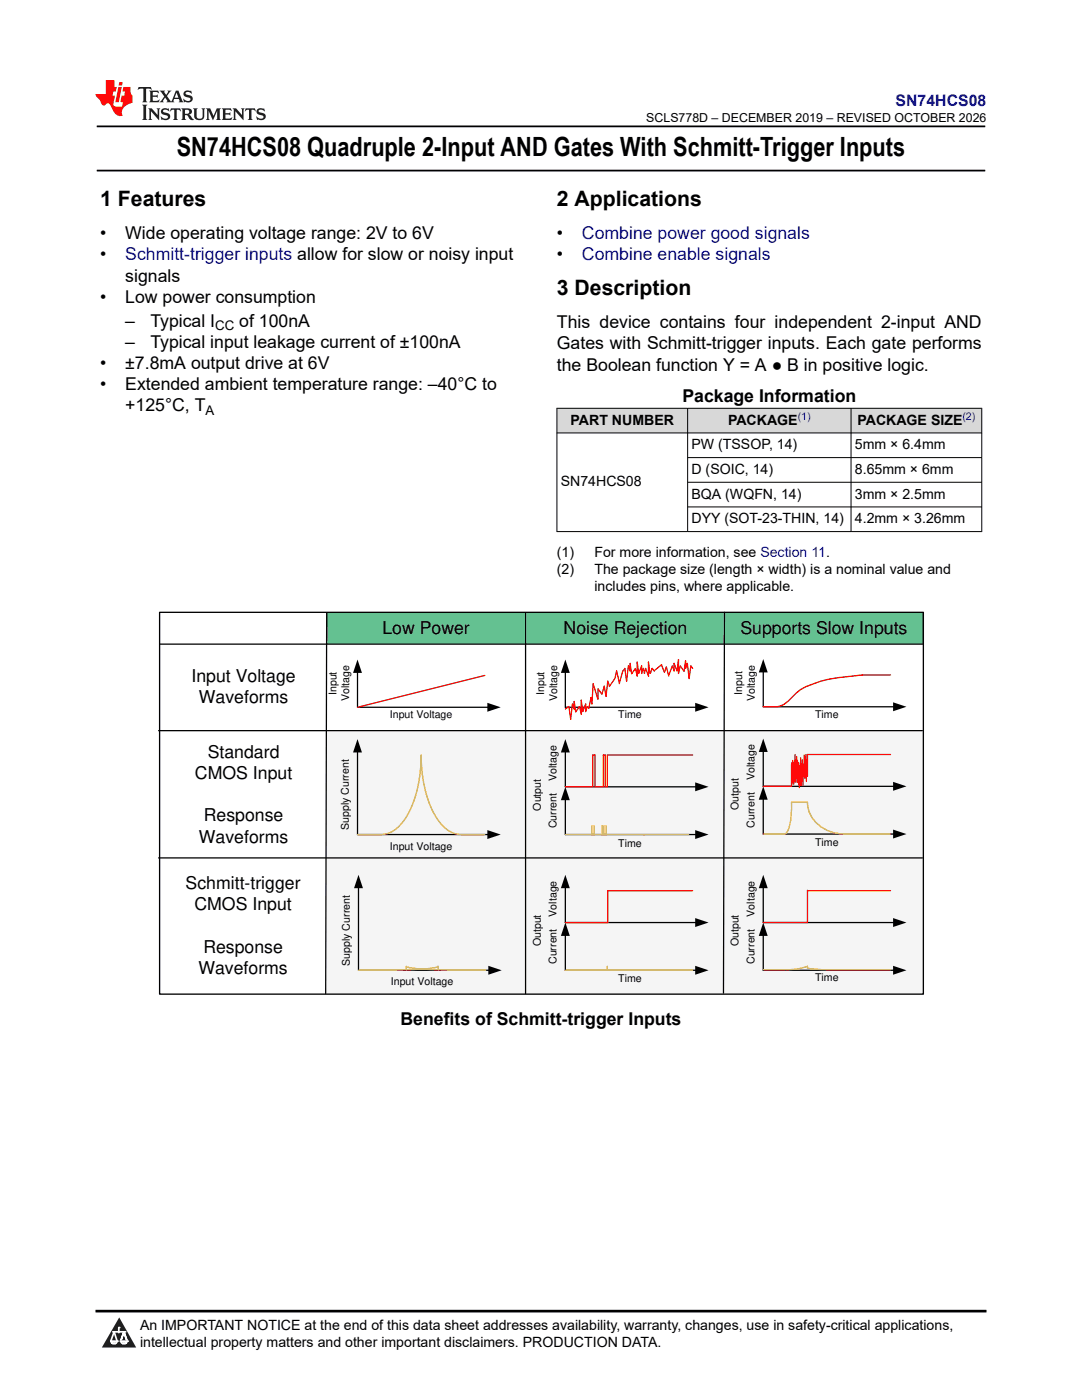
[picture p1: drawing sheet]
<svg xmlns="http://www.w3.org/2000/svg" width="216mm" height="279mm" viewBox="0 0 216 279" stroke-linecap="round" stroke-linejoin="round" font-family="sans-serif">
<path d="M19.3 25.2h177.3M19.3 34h177.3" fill="none" stroke="#000" stroke-width=".35"/>
<g fill="#d8d8d8">
<path d="M111.2 81.5h25.9v4.8h-25.9z" fill-rule="evenodd"/>
<path d="M137.3 81.5h32.5v4.8h-32.5z" fill-rule="evenodd"/>
<path d="M169.9 81.5h25.9v4.8h-25.9z" fill-rule="evenodd"/>
</g>
<path d="M111.1 81.5h84.9M111.1 86.4h84.9M111.1 81.4v24.8M137.2 81.4v24.8M137.2 91.3h58.8M137.2 96.2h58.8M169.8 81.4v24.8M195.9 81.4v24.8M111.1 106.1h84.9M137.2 101.2h58.8" fill="none" stroke="#000" stroke-width=".2"/>
<path d="M65.2 122.2h119v6.4h-119z" fill-rule="evenodd" fill="#64c191"/>
<path d="M65.2 145.8h119v52.8h-119z" fill-rule="evenodd" fill="#f5f5f5"/>
<path d="M31.8 122.2h152.4v76.2h-152.4z" fill="none" stroke="#000" stroke-width=".26"/>
<g fill="none" stroke="#000" stroke-width=".25">
<path d="M31.8 128.6h152.4M65.2 122.3l-.2 76M71.3 134.1v7.1h26.2M104.9 122.3v76M112.8 134.1v7.1h26.1M144.6 122.2l-.2 76M152.3 134v7.1h26.1M31.6 145.8h152.4M71.3 149.9v16.7h26.2M112.8 159.5v7.1h26.1M112.8 149.9v7.1h26.1M152.3 159.4v7.1h26.1"/>
<path d="M152.3 149.8v7.1h26.1M31.6 171.2h152.4M71.5 177v16.6h26.2M112.8 177v7.1h26.1M152.3 177v7.1h26.1M112.8 186.6v7h26.1M152.3 186.6v7h26.1"/>
</g>
<g fill="#000">
<path d="M71.3 131.6l.9 2.7h-1.8zM112.8 131.6l.9 2.7h-1.8zM152.3 131.5l.9 2.7h-1.8zM71.3 147.5l.9 2.7h-1.8zM97.2 140.3l2.7 .9-2.7 .8zM112.8 147.5l.9 2.7h-1.8zM112.8 157l.9 2.7h-1.8zM138.7 140.3l2.7 .9-2.7 .8zM138.7 156.1l2.7 .9-2.7 .9zM152.3 147.4l.9 2.7h-1.8zM152.3 156.9l.9 2.7h-1.8zM178.2 140.2l2.7 .9-2.7 .8z"/>
<path d="M178.2 156l2.7 .9-2.7 .9zM71.5 174.6l.9 2.7h-1.8zM97.2 165.7l2.7 .9-2.7 .8zM112.8 174.6l.9 2.7h-1.8zM138.7 165.7l2.7 .9-2.7 .8zM152.3 174.6l.9 2.7h-1.8zM178.2 165.6l2.7 .9-2.7 .8zM97.4 192.8l2.7 .8-2.7 .9zM112.8 184.1l.9 2.7h-1.8zM138.7 192.8l2.7 .8-2.7 .9zM138.7 183.2l2.7 .9-2.7 .9zM152.3 184.1l.9 2.7h-1.8z"/>
<path d="M178.2 192.8l2.7 .8-2.7 .9zM178.2 183.2l2.7 .9-2.7 .9z"/>
</g>
<path d="M71.3 166.6h4.8a6.2 6.2 0 0 0 5-3.5 24.2 24.2 0 0 0 2.9-12.4 23.1 23.1 0 0 0 3.7 13.4 5.7 5.7 0 0 0 4.3 2.5h4.7M157.9 160.1h3.2a6.8 6.8 0 0 0 6.3 6.3l1.1 .1M81.1 193.6v-.8l.1 .2a53.7 53.7 0 0 0 11 .6h4.7M87.4 193.6v-.8l-.1 .2a53.7 53.7 0 0 1-11 .6h-4.8M112.8 193.6h25.4M121.2 192.8v.8" fill="none" stroke="#ffc000" stroke-width=".26"/>
<g fill="none" stroke="#f00" stroke-width=".25">
<path d="M96.7 134.8l-25.4 6.4M119.3 139.6l-.9-3.2-.3 4.1-.2-1.3-.4 2.2-.3-.4M119.3 137.5v2M119.4 137.5l.6 1M121.6 136.9l-.3-1-.4 3.1-.3-2.1-.5 1.7M122.6 135.5l-1 1.5M122.7 135.4l.3-1.5 .6 2.5M124.3 133.9l-.7 2.5M125.4 132.9l-.4 3-.3-2.5-.4 .5M125.5 132.9l.2 1v-1.5l.3 2.1M126.7 133.5l-.6 .9M126.8 133.4l.3 1.5v-2.8l.3 2.3 .6-1.5v1.5l.3-1"/>
<path d="M128.4 133.4l.2 1M128.8 133.4l.6 1.5M128.9 133.4l-.3 1M129.7 134.4l-.3-2.3v2.8M130.1 133.4l-.3 1M130.1 133.4l.4 .5M132 132.6l.6 1.6M132 132.6l-1.4 1.2M132.9 133.1l-.3 1M133 133.1l.4 1.8M134.2 132.9l-.7 1.7M135.7 132.9l-.3 1.5v-2.8l-.3 2.3-.6-1.5v1.5l-.3-1"/>
<path d="M135.8 133l.6 .9M137.1 132.4l-.3 1v-1.5l-.3 2.1M137.2 132.4l.3 3 .4-2.5 .3 .5M172.1 134.7h5.6M114.2 140.5l-.3 3-.4-2.5-.7 .5M114.3 140.5l.3 1v-1.5l.3 2.1M115.6 141.1l-.7 .9M115.6 141l.4 1.5v-2.8l.3 2.3 .6-1.5v1.5l.3-1M118.7 150.7h-.4v6.3h-5.5M118.7 150.7v6.3M118.8 157h1.6v-6.3h.3v6.3M121.2 150.7v6.3h-.4"/>
<path d="M121.3 150.7h16.9M152.3 141.1h2.5M157.9 152.6v4.3h-5.6M158 152.2v4.3M158.2 151.8v4.3M158.4 152.2v4.3M158.6 151.7v4.4M158.6 150.6v4.3M158.8 151.8v4.3M159 151v4.3M159.1 151.8v4.3M159.4 152.2v4.3"/>
<path d="M159.5 152.8v4.4M159.7 152.4v4.4M159.8 151.2v4.4M159.9 152.4v4.4M160.1 151.6v4.4M160.2 152.4v4.4M160.5 150.7v4.4M160.6 151v4.4M160.8 150.6v4.3M160.9 151.6v4.3M177.7 150.6h-16.6v4.3M138.2 177.8h-16.9v6.3h-8.5"/>
<path d="M161.1 177.7v6.4h-8.8M161.1 177.8h16.6"/>
</g>
<path d="M112.8 166.6h24.6M118.1 164.8v1.8M118.5 164.8v1.8M120.2 164.8v1.8M120.5 164.8v1.8M120.9 164.8v1.8M157.9 160.1v2.2l-.2 1.9a2.87 2.87 0 0 1-1.2 2.3h-4.2M168.5 166.5h9.2M152.3 193.5h4.2M156.5 193.5l2.5-.1 2.1-.6v.4l3.9 .3M165 193.5h12.7" fill="none" stroke="#ffc000" stroke-width=".25"/>
<path d="M172.1 134.7h-.1a34 34 0 0 0-10.9 2.3 11.6 11.6 0 0 0-4 3.1 3.6 3.6 0 0 1-2.3 1" fill="none" stroke="#f00" stroke-width=".26"/>
<path d="M0 0h215.9v23.8h-215.9z" fill-rule="evenodd" fill="#fff"/>
<path d="M27.7 17.4l-.2 .6 .5-.3h.6v.2v2.1l-.2 .4h1l-.2-.4v-2.1v-.2h.5l.5 .3-.1-.6zM29.8 18.1l.2 .4v1.5l-.2 .4h1.9l.1-.6a1.08 1.08 0 0 1-1.3 .2v-.7h.6l.4 .2v-.6l-.4 .2h-.6v-.6l.2-.1a1 1 0 0 1 1 .2l-.1-.5zM31.8 18.1l1 1.1-1 1.2h.9l-.2-.2 .4-.7 .5 .7-.2 .2h1.6l-.2-.2 .1-.4h1l.1 .4-.1 .2h.9l-.2-.3-.8-2h-.5l-1 2.2-.8-1.1 .9-1.1h-.8l.2 .2-.5 .7-.3-.7 .1-.2zM35.2 18.5l.4 1h-.8zM36.8 18.2a.65 .65 0 0 0-.2 .8 .65 .65 0 0 0 .6 .4l.7 .2 .1 .2a.79 .79 0 0 1-.7 .4 .79 .79 0 0 1-.7-.5l.1 .7 .2-.1a.93 .93 0 0 0 1.1 .1 .93 .93 0 0 0 .4-1 1.46 1.46 0 0 0-1.2-.6l-.1-.3a1.09 1.09 0 0 1 1.2 .2l-.2-.6-.1 .1-.6-.2zM28.4 20.9l.2 .4v2.3l-.2 .3h1l-.2-.3v-2.3l.2-.4zM29.6 21.6l.2 .4v1.6l-.2 .3h.8l-.3-.3v-1.4l1.7 1.8v-2l.2-.4h-.8l.2 .2 .1 1.1-1.2-1.3zM32.3 21.8a.65 .65 0 0 0-.2 .7 .65 .65 0 0 0 .7 .4l.6 .2 .1 .2a.79 .79 0 0 1-.7 .4 .79 .79 0 0 1-.7-.5l.1 .7 .2-.1a.93 .93 0 0 0 1.1 .1 .93 .93 0 0 0 .4-.9 1.46 1.46 0 0 0-1.2-.6l-.1-.4a1.09 1.09 0 0 1 1.2 .2l-.2-.6-.1 .1-.6-.1zM34.1 21.6l-.1 .7a.63 .63 0 0 1 .7-.4l.1 1.7-.3 .3h1l-.2-.3v-1.7a.66 .66 0 0 1 .8 .4l-.1-.7zM36.2 21.6l.2 .4v1.6l-.2 .3h.9l-.2-.2v-.7h.5l.1 .2a.79 .79 0 0 0 1.2 .6l-1-.9a.61 .61 0 0 0 .6-.6 .61 .61 0 0 0-.5-.6zM36.9 21.9h.2a.47 .47 0 0 1 .5 .1 .47 .47 0 0 1 .1 .5l-.2 .2h-.6zM38.5 21.6l.2 .2a2.27 2.27 0 0 0 .4 2 1.04 1.04 0 0 0 1.7-.7v-1.3l.2-.2h-.8l.2 .4v1.1a.6 .6 0 0 1-.6 .6 .6 .6 0 0 1-.6-.6v-1.1l.3-.4zM41.1 21.6l.2 .4v1.6l-.2 .3h.7l-.2-.3v-1.5l.9 1.9 .8-1.9v1.5l-.2 .3h1l-.3-.3v-1.6l.3-.4h-.8l-.7 1.5-.7-1.5zM44.3 21.6l.2 .4v1.6l-.2 .3h1.9l.1-.5a1.09 1.09 0 0 1-1.3 .1v-.6h.6l.4 .1v-.6l-.4 .2h-.6v-.6l.2-.1a1.01 1.01 0 0 1 1 .3l-.1-.6zM46.4 21.6l.3 .4v1.6l-.3 .3h.8l-.2-.3v-1.4l1.6 1.8v-2l.2-.4h-.7l.2 .2v1.1l-1.2-1.3zM49 21.6l-.1 .7a.63 .63 0 0 1 .8-.4v1.7l-.3 .3h1l-.2-.3v-1.7a.66 .66 0 0 1 .8 .4l-.1-.7zM51.4 21.8a.65 .65 0 0 0-.2 .7 .65 .65 0 0 0 .6 .4l.6 .2 .2 .2a.79 .79 0 0 1-.8 .4 .79 .79 0 0 1-.6-.5l.1 .7 .2-.1a.93 .93 0 0 0 1 .1 .93 .93 0 0 0 .5-.9 1.46 1.46 0 0 0-1.3-.6l-.1-.4a1.09 1.09 0 0 1 1.3 .2l-.2-.6-.2 .1-.5-.1z" fill="#231f20"/>
<path d="M21.1 16v2.8h-2.1l.1 .3 .9 1a.95 .95 0 0 0 .9 .9 .59 .59 0 0 1 .6-.4 .59 .59 0 0 1 .5 .4l.4 .8a1.59 1.59 0 0 0 2.1 1.3 1.61 1.61 0 0 1 1-2.2l1-.4-.1-1.5a1.59 1.59 0 0 1-.4-1.6h-1.4l-.2 .9h.5l-.1 .8h-.5l-.2 1v.2l.4 .1-.2 .9h-.6a.73 .73 0 0 1-1.1-.7l.3-1.5h-.5l.2-.8h.5l.2-.9h-.5v-1.4zM23.6 17.4l-.6 3h.7l.6-3zM23.8 16.4l-.1 .7h.7l.1-.7z" fill="#ed1c24"/>
<path d="M0 261.4h215.9v18h-215.9z" fill-rule="evenodd" fill="#fff"/>
<path d="M23.8 262.9l3.4 6h-6.9z" fill="#231f20"/>
<path d="M22.1 267.7h1.3l-.4 .5h-.3a.55 .55 0 0 1-.6-.5z" fill-rule="evenodd" fill="#fff"/>
<path d="M22.1 267.7h1.3l-.4 .5h-.3a.55 .55 0 0 1-.6-.5z" fill="none" stroke="#231f20" stroke-width=".34"/>
<path d="M22.1 267.7h1.3l-.4 .5h-.5zM23.7 265.9h.1M23.7 264.9v1z" fill="none" stroke="#fff" stroke-width=".34"/>
<circle cx="23.7" cy="264.9" r=".17" fill="#fff"/>
<path d="M22.6 265.8h.1M22.6 265.8h2.3z" fill="none" stroke="#fff" stroke-width=".34"/>
<circle cx="24.9" cy="265.8" r=".17" fill="#fff"/>
<path d="M24 267.7h.1" fill="none" stroke="#fff" stroke-width=".34"/>
<path d="M24.7 265.8l-.7 1.9z" fill="#fff"/>
<path d="M24.7 265.8l-.7 1.9z" fill="none" stroke="#fff" stroke-width=".34"/>
<path d="M24.7 265.8l.7 1.9z" fill="#fff"/>
<path d="M24.7 265.8l.7 1.9zM25.3 267.7h.1" fill="none" stroke="#fff" stroke-width=".34"/>
<circle cx="22.1" cy="267.7" r=".17" fill="#fff"/>
<path d="M22.8 265.8l-.7 1.9zM22.8 265.8l.6 1.9z" fill="none" stroke="#fff" stroke-width=".34"/>
<circle cx="23.4" cy="267.7" r=".17" fill="#fff"/>
<path d="M24.1 267.7h1.3a.65 .65 0 0 1-.6 .5 .65 .65 0 0 1-.7-.5z" fill-rule="evenodd" fill="#fff"/>
<path d="M24.1 267.7h1.3a.65 .65 0 0 1-.6 .5 .65 .65 0 0 1-.7-.5z" fill="none" stroke="#231f20" stroke-width=".34"/>
<path d="M24 267.7h.1M24.1 267.7h1.3l-.4 .5h-.5z" fill="none" stroke="#fff" stroke-width=".34"/>
<circle cx="25.4" cy="267.7" r=".17" fill="#fff"/>
<path d="M19 261.7h177.8" fill="none" stroke="#000" stroke-width=".53"/>
<text font-size="5.3" x="35.3" y="31.2">SN74HCS08 Quadruple 2-Input AND Gates With Schmitt-Trigger Inputs</text>
<g font-size="4.2">
<text x="20" y="41.2">1 Features</text>
<text x="111.1" y="41.2">2 Applications</text>
<text x="111.1" y="58.9">3 Description</text>
</g>
<g font-size="3.5">
<text x="20" y="47.7">•</text>
<text x="25" y="47.7">Wide operating voltage range: 2V to 6V</text>
<text x="111.1" y="47.7">•</text>
<text x="20" y="52">•</text>
<text x="111.1" y="52">•</text>
<text x="25" y="56.2">signals</text>
<text x="20" y="60.4">•</text>
<text x="25" y="60.4">Low power consumption</text>
<text x="25" y="65.2">–</text>
<text x="30" y="65.2">Typical I</text>
<text x="47.7" y="65.2">of 100nA</text>
<text x="111.1" y="65.5">This device contains four independent 2-input AND</text>
<text x="25" y="69.4">–</text>
<text x="30" y="69.4">Typical input leakage current of ±100nA</text>
<text x="111.1" y="69.7">Gates with Schmitt-trigger inputs. Each gate performs</text>
<text x="20" y="73.7">•</text>
<text x="20" y="77.9">•</text>
<text x="25" y="73.7">±7.8mA output drive at 6V</text>
<text x="25" y="77.9">Extended ambient temperature range: –40°C to</text>
<text x="111.1" y="74">the Boolean function Y = A ● B in positive logic.</text>
<text x="25" y="82.1">+125°C, T</text>
<text x="136.2" y="80.3">Package Information</text>
<text x="76.3" y="126.5">Low Power</text>
<text x="112.5" y="126.5">Noise Rejection</text>
<text x="147.7" y="126.4">Supports Slow Inputs</text>
<text x="38.2" y="136">Input Voltage</text>
<text x="39.7" y="140.3">Waveforms</text>
<text x="38.9" y="155.4">CMOS Input</text>
<text x="41.5" y="151.2">Standard</text>
<text x="40.7" y="163.9">Response</text>
<text x="39.7" y="168.1">Waveforms</text>
<text x="37" y="177.4">Schmitt-trigger</text>
<text x="38.8" y="181.6">CMOS Input</text>
<text x="40.6" y="190.1">Response</text>
<text x="39.6" y="194.3">Waveforms</text>
<text x="79.9" y="204.6">Benefits of Schmitt-trigger Inputs</text>
</g>
<g font-size="3.5" fill="#00f">
<text x="116.1" y="47.7">Combine power good signals</text>
<text x="25" y="52">Schmitt-trigger inputs allow for slow or noisy input</text>
<text x="116.1" y="52">Combine enable signals</text>
</g>
<text font-size="3.2" fill="#00f" x="178.7" y="21.1">SN74HCS08</text>
<g font-size="2.8">
<text x="113.8" y="84.8">PART NUMBER</text>
<text x="138" y="89.7">PW (TSSOP, 14)</text>
<text x="145.3" y="84.8">PACKAGE</text>
<text x="170.6" y="89.7">5mm × 6.4mm</text>
<text x="171.1" y="84.8">PACKAGE SIZE</text>
<text x="138" y="94.6">D (SOIC, 14)</text>
<text x="170.6" y="94.6">8.65mm × 6mm</text>
<text x="111.9" y="97.1">SN74HCS08</text>
<text x="138" y="99.5">BQA (WQFN, 14)</text>
<text x="170.6" y="99.5">3mm × 2.5mm</text>
<text x="138" y="104.4">DYY (SOT-23-THIN, 14)</text>
<text x="170.6" y="104.4">4.2mm × 3.26mm</text>
<text x="111.1" y="111.2">(1)</text>
<text x="118.6" y="111.2">For more information, see Section 11.</text>
<text x="111.1" y="114.6">(2)</text>
<text x="118.6" y="114.6">The package size (length × width) is a nominal value and</text>
<text x="118.6" y="118">includes pins, where applicable.</text>
<text x="27.9" y="265.5">An IMPORTANT NOTICE at the end of this data sheet addresses availability, warranty, changes, use in safety-critical applications,</text>
<text x="27.9" y="268.9">intellectual property matters and other important disclaimers. PRODUCTION DATA.</text>
</g>
<g font-size="2.6">
<text x="42.9" y="65.9">CC</text>
<text x="41" y="82.8">A</text>
</g>
<text font-size="2.5" x="129" y="24.3">SCLS778D – DECEMBER 2019 – REVISED OCTOBER 2026</text>
<g font-size="2.1" fill="#00f">
<text x="159.2" y="83.8">(1)</text>
<text x="192" y="83.8">(2)</text>
</g>
<g font-size="2.1">
<text x="67.1" y="138.7" transform="rotate(-90 67.1 138.7)">Input</text>
<text x="69.7" y="140" transform="rotate(-90 69.7 140)">Voltage</text>
<text x="77.8" y="143.4">Input Voltage</text>
<text x="108.6" y="138.7" transform="rotate(-90 108.6 138.7)">Input</text>
<text x="111.1" y="140" transform="rotate(-90 111.1 140)">Voltage</text>
<text x="123.4" y="143.4">Time</text>
<text x="148.1" y="138.6" transform="rotate(-90 148.1 138.6)">Input</text>
<text x="150.6" y="139.9" transform="rotate(-90 150.6 139.9)">Voltage</text>
<text x="162.6" y="143.3">Time</text>
<text x="111.1" y="155.9" transform="rotate(-90 111.1 155.9)">Voltage</text>
<text x="150.6" y="155.8" transform="rotate(-90 150.6 155.8)">Voltage</text>
<text x="107.9" y="161.8" transform="rotate(-90 107.9 161.8)">Output</text>
<text x="147.4" y="161.7" transform="rotate(-90 147.4 161.7)">Output</text>
<text x="69.6" y="165.7" transform="rotate(-90 69.6 165.7)">Supply Current</text>
<text x="111.1" y="165.3" transform="rotate(-90 111.1 165.3)">Current</text>
<text x="150.6" y="165.2" transform="rotate(-90 150.6 165.2)">Current</text>
<text x="77.8" y="169.6">Input Voltage</text>
<text x="123.4" y="169">Time</text>
<text x="162.6" y="168.9">Time</text>
<text x="111.1" y="182.9" transform="rotate(-90 111.1 182.9)">Voltage</text>
<text x="150.6" y="182.9" transform="rotate(-90 150.6 182.9)">Voltage</text>
<text x="107.9" y="188.9" transform="rotate(-90 107.9 188.9)">Output</text>
<text x="147.4" y="188.9" transform="rotate(-90 147.4 188.9)">Output</text>
<text x="69.8" y="192.8" transform="rotate(-90 69.8 192.8)">Supply Current</text>
<text x="78" y="196.7">Input Voltage</text>
<text x="111.1" y="192.4" transform="rotate(-90 111.1 192.4)">Current</text>
<text x="123.4" y="196">Time</text>
<text x="150.6" y="192.4" transform="rotate(-90 150.6 192.4)">Current</text>
<text x="162.6" y="195.9">Time</text>
</g>
</svg>
